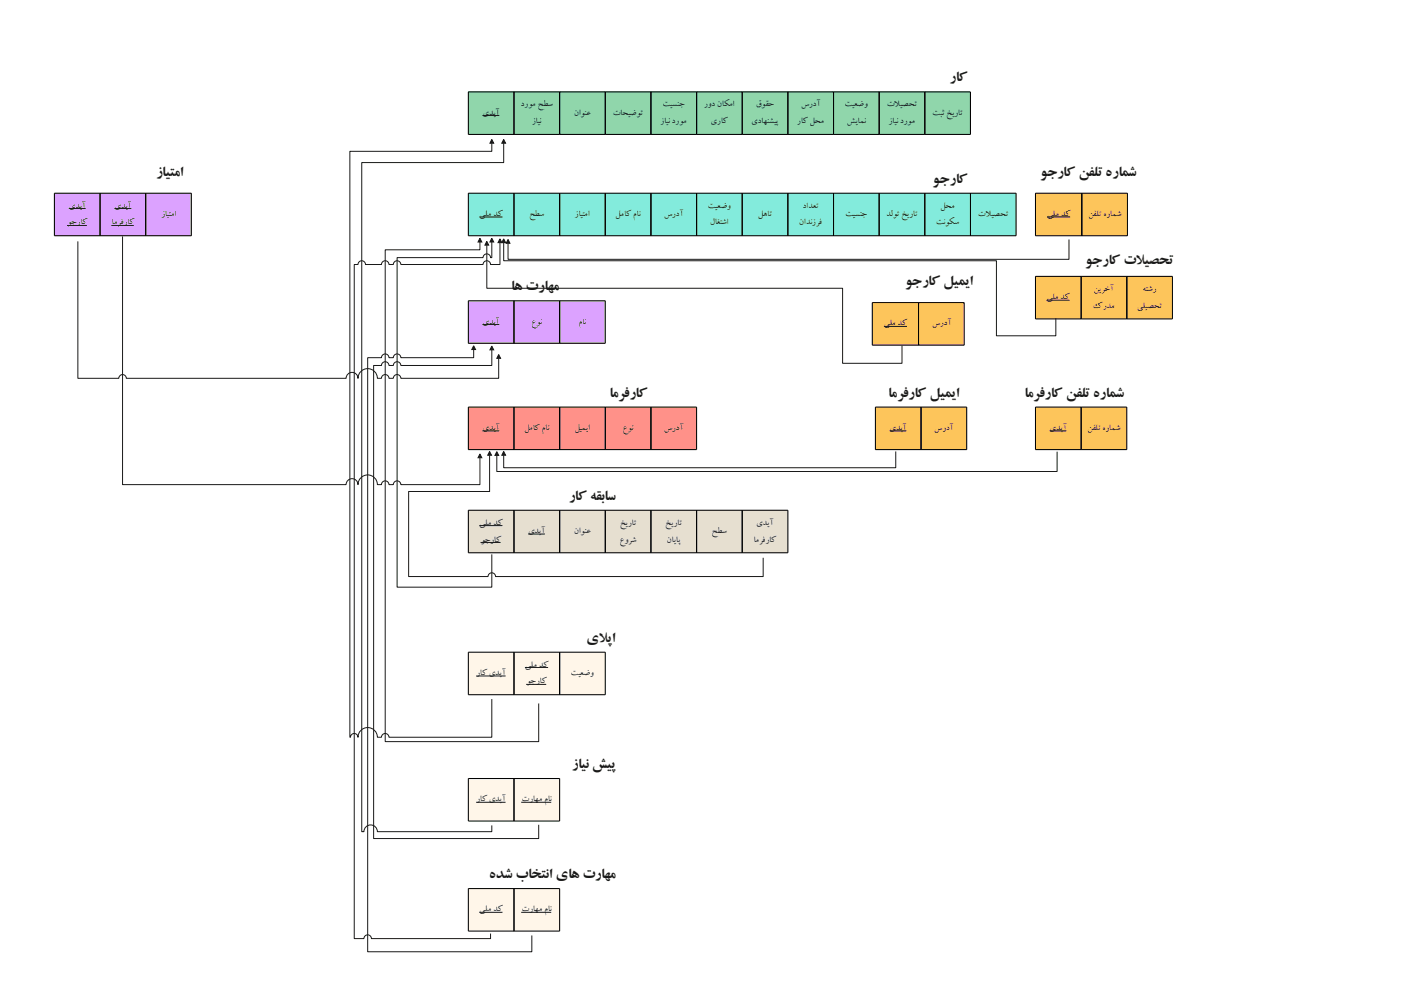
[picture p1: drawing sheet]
<svg xmlns="http://www.w3.org/2000/svg" width="594mm" height="420mm" viewBox="0 0 594 420" stroke-linecap="round" stroke-linejoin="round" font-family="sans-serif">
<g fill="#83ebdc">
<path d="M198 81.8h19.4v17.9h-19.4z" fill-rule="evenodd"/>
<path d="M217.4 81.8h19.3v17.9h-19.3z" fill-rule="evenodd"/>
<path d="M236.7 81.8h19.3v17.9h-19.3z" fill-rule="evenodd"/>
<path d="M256 81.8h19.3v17.9h-19.3z" fill-rule="evenodd"/>
<path d="M275.3 81.8h19.3v17.9h-19.3z" fill-rule="evenodd"/>
<path d="M294.6 81.8h19.3v17.9h-19.3z" fill-rule="evenodd"/>
<path d="M313.9 81.8h19.3v17.9h-19.3z" fill-rule="evenodd"/>
<path d="M333.2 81.8h19.4v17.9h-19.4z" fill-rule="evenodd"/>
<path d="M352.6 81.8h19.3v17.9h-19.3z" fill-rule="evenodd"/>
<path d="M371.9 81.8h19.3v17.9h-19.3z" fill-rule="evenodd"/>
<path d="M391.2 81.8h19.3v17.9h-19.3z" fill-rule="evenodd"/>
<path d="M410.5 81.8h19.3v17.9h-19.3z" fill-rule="evenodd"/>
</g>
<path d="M202.8 91.8h9.8" fill="none" stroke="#191919" stroke-width=".42"/>
<path d="M198.2 81.8h231.7v17.9h-231.7zM217.5 81.8v17.9M236.8 81.8v17.9M256.1 81.8v17.9M275.4 81.8v17.9M294.7 81.8v17.9M314.1 81.8v17.9M333.4 81.8v17.9M352.7 81.8v17.9M372 81.8v17.9M391.3 81.8v17.9M410.6 81.8v17.9" fill="none" stroke="#000" stroke-width=".44"/>
<g fill="#dca2ff">
<path d="M198 127.3h19.4v18h-19.4z" fill-rule="evenodd"/>
<path d="M217.4 127.3h19.3v18h-19.3z" fill-rule="evenodd"/>
<path d="M236.7 127.3h19.3v18h-19.3z" fill-rule="evenodd"/>
</g>
<path d="M204.1 137.3h7.2" fill="none" stroke="#191919" stroke-width=".42"/>
<path d="M198.2 127.3h57.9v18h-57.9zM217.5 127.3v18M236.8 127.3v18" fill="none" stroke="#000" stroke-width=".44"/>
<g fill="#ff9189">
<path d="M198 172.3h19.4v17.9h-19.4z" fill-rule="evenodd"/>
<path d="M217.4 172.3h19.3v17.9h-19.3z" fill-rule="evenodd"/>
<path d="M236.7 172.3h19.3v17.9h-19.3z" fill-rule="evenodd"/>
<path d="M256 172.3h19.3v17.9h-19.3z" fill-rule="evenodd"/>
<path d="M275.3 172.3h19.3v17.9h-19.3z" fill-rule="evenodd"/>
</g>
<path d="M204.1 182.3h7.2" fill="none" stroke="#191919" stroke-width=".42"/>
<path d="M198.2 172.2h96.5v18h-96.5zM217.5 172.2v18M236.8 172.2v18M256.1 172.2v18M275.4 172.2v18" fill="none" stroke="#000" stroke-width=".44"/>
<g fill="#90d6ab">
<path d="M198 38.8h19.4v18h-19.4z" fill-rule="evenodd"/>
<path d="M217.4 38.8h19.3v18h-19.3z" fill-rule="evenodd"/>
<path d="M236.7 38.8h19.3v18h-19.3z" fill-rule="evenodd"/>
<path d="M256 38.8h19.3v18h-19.3z" fill-rule="evenodd"/>
<path d="M275.3 38.8h19.3v18h-19.3z" fill-rule="evenodd"/>
<path d="M294.6 38.8h19.3v18h-19.3z" fill-rule="evenodd"/>
<path d="M313.9 38.8h19.3v18h-19.3z" fill-rule="evenodd"/>
<path d="M333.2 38.8h19.4v18h-19.4z" fill-rule="evenodd"/>
<path d="M352.6 38.8h19.3v18h-19.3z" fill-rule="evenodd"/>
<path d="M371.9 38.8h19.3v18h-19.3z" fill-rule="evenodd"/>
<path d="M391.2 38.8h19.3v18h-19.3z" fill-rule="evenodd"/>
</g>
<path d="M204.1 48.9h7.2" fill="none" stroke="#191919" stroke-width=".42"/>
<path d="M198.2 38.9h212.4v18h-212.4zM217.5 38.9v18M236.8 38.9v18M256.1 38.9v18M275.4 38.9v18M294.7 38.9v18M314.1 38.9v18M333.4 38.9v18M352.7 38.9v18M372 38.9v18M391.3 38.9v18" fill="none" stroke="#000" stroke-width=".44"/>
<g fill="#e6dfd0">
<path d="M198 215.9h19.4v18h-19.4z" fill-rule="evenodd"/>
<path d="M217.4 215.9h19.3v18h-19.3z" fill-rule="evenodd"/>
<path d="M236.7 215.9h19.3v18h-19.3z" fill-rule="evenodd"/>
<path d="M256 215.9h19.3v18h-19.3z" fill-rule="evenodd"/>
<path d="M275.3 215.9h19.3v18h-19.3z" fill-rule="evenodd"/>
<path d="M294.6 215.9h19.3v18h-19.3z" fill-rule="evenodd"/>
<path d="M313.9 215.9h19.3v18h-19.3z" fill-rule="evenodd"/>
</g>
<path d="M208.1 102.4v6.6h-.5a1.59 1.59 0 0 0-1.6-1.6 1.59 1.59 0 0 0-1.6 1.6h-36.4v139.4h40.1v-13.8M202.8 222.4h9.8M203.3 229.5h8.5M223.4 226h7.2" fill="none" stroke="#191919" stroke-width=".42"/>
<path d="M198.2 215.9h135.2v18h-135.2zM217.5 215.9v18M236.8 215.9v18M256.1 215.9v18M275.4 215.9v18M294.7 215.9v18M314.1 215.9v18" fill="none" stroke="#000" stroke-width=".44"/>
<path d="M208.1 100.8l.8 1.6h-1.6z" fill="#191919"/>
<path d="M208.1 100.8l.8 1.6h-1.6zM207.2 192.6v15.4h-34.3v35.9h33.6a1.59 1.59 0 0 1 1.6-1.5 1.59 1.59 0 0 1 1.6 1.5h113.2v-7.9" fill="none" stroke="#191919" stroke-width=".42"/>
<path d="M207.2 191l.8 1.6h-1.6z" fill="#191919"/>
<path d="M207.2 191l.8 1.6h-1.6z" fill="none" stroke="#191919" stroke-width=".42"/>
<g fill="#fff6e9">
<path d="M198 276h19.4v18h-19.4z" fill-rule="evenodd"/>
<path d="M217.4 276h19.3v18h-19.3z" fill-rule="evenodd"/>
<path d="M236.7 276h19.3v18h-19.3z" fill-rule="evenodd"/>
</g>
<path d="M203.1 102.4v3.3h-40.1v208.1h64.9v-16.1M201.5 286h12.4M222.1 282.4h9.8M222.7 289.6h8.4" fill="none" stroke="#191919" stroke-width=".42"/>
<path d="M198.2 276h57.9v18h-57.9zM217.5 276v18M236.8 276v18" fill="none" stroke="#000" stroke-width=".44"/>
<path d="M203.1 100.8l.8 1.6h-1.6z" fill="#191919"/>
<path d="M208.1 60.6v3.4h-60.1v247.9h.3a1.59 1.59 0 0 1 1.6-1.5 1.59 1.59 0 0 1 1.6 1.5 4.1 4.1 0 0 1 4.1-4.1 4.1 4.1 0 0 1 4.1 4.1h1.7a1.59 1.59 0 0 1 1.6-1.5 1.59 1.59 0 0 1 1.6 1.5h43.5v-16.1M203.1 100.8l.8 1.6h-1.6z" fill="none" stroke="#191919" stroke-width=".42"/>
<path d="M208.1 59l.8 1.6h-1.6z" fill="#191919"/>
<path d="M208.1 59l.8 1.6h-1.6z" fill="none" stroke="#191919" stroke-width=".42"/>
<g fill="#fff6e9">
<path d="M198 329.4h19.4v18h-19.4z" fill-rule="evenodd"/>
<path d="M217.4 329.4h19.3v18h-19.3z" fill-rule="evenodd"/>
</g>
<path d="M213.1 60.6v8.2h-60v283.1h.9a2.85 2.85 0 0 1 2.8-2.9 2.85 2.85 0 0 1 2.9 2.9h48.4v-2.7M201.5 339.5h12.4M220.5 339.5h12.7" fill="none" stroke="#191919" stroke-width=".42"/>
<path d="M198.2 329.4h38.6v18h-38.6zM217.5 329.4v18" fill="none" stroke="#000" stroke-width=".44"/>
<path d="M213.1 59l.8 1.6h-1.6z" fill="#191919"/>
<path d="M213.1 59l.8 1.6h-1.6zM208.1 148v6.6h-38.5a1.59 1.59 0 0 0-1.6-1.5 1.59 1.59 0 0 0-1.6 1.5h-1.8a1.59 1.59 0 0 0-1.6-1.5 1.59 1.59 0 0 0-1.6 1.5h-3.3v200.2h69.8v-5.8" fill="none" stroke="#191919" stroke-width=".42"/>
<path d="M208.1 146.4l.8 1.6h-1.6z" fill="#191919"/>
<path d="M208.1 146.4l.8 1.6h-1.6z" fill="none" stroke="#191919" stroke-width=".42"/>
<g fill="#fff6e9">
<path d="M198 376h19.4v18h-19.4z" fill-rule="evenodd"/>
<path d="M217.4 376h19.3v18h-19.3z" fill-rule="evenodd"/>
</g>
<path d="M200.4 147.9v3.4h-30.8a1.59 1.59 0 0 0-1.6-1.5 1.59 1.59 0 0 0-1.6 1.5h-1.8a1.59 1.59 0 0 0-1.6-1.5 1.59 1.59 0 0 0-1.6 1.5h-5.8v251.4h69.4v-6.9M202.8 386h9.8M220.5 386h12.7" fill="none" stroke="#191919" stroke-width=".42"/>
<path d="M198.2 376h38.6v18h-38.6zM217.5 376v18" fill="none" stroke="#000" stroke-width=".44"/>
<path d="M200.4 146.3l.8 1.6h-1.6z" fill="#191919"/>
<path d="M211.5 102.7v9.2h-3.9a1.59 1.59 0 0 0-1.6-1.6 1.59 1.59 0 0 0-1.6 1.6h-34.8a1.59 1.59 0 0 0-1.6-1.6 1.59 1.59 0 0 0-1.6 1.6h-1.8a1.59 1.59 0 0 0-1.6-1.6 1.59 1.59 0 0 0-1.6 1.6h-6.7a1.59 1.59 0 0 0-1.6-1.6 1.59 1.59 0 0 0-1.6 1.6h-1.6v285.2h4.1a1.59 1.59 0 0 1 1.6-1.5 1.59 1.59 0 0 1 1.6 1.5h50.4v-2.1M200.4 146.3l.8 1.6h-1.6z" fill="none" stroke="#191919" stroke-width=".42"/>
<path d="M211.5 101.1l.8 1.6h-1.6z" fill="#191919"/>
<path d="M211.5 101.1l.8 1.6h-1.6z" fill="none" stroke="#191919" stroke-width=".42"/>
<g fill="#fdc55b">
<path d="M438 81.8h19.7v17.9h-19.7z" fill-rule="evenodd"/>
<path d="M457.7 81.8h19.3v17.9h-19.3z" fill-rule="evenodd"/>
</g>
<path d="M443.1 91.8h9.7" fill="none" stroke="#191919" stroke-width=".42"/>
<path d="M438.1 81.8h38.9v17.9h-38.9zM457.7 81.8v17.9" fill="none" stroke="#000" stroke-width=".44"/>
<g fill="#fdc55b">
<path d="M438 172.3h19.3v17.9h-19.3z" fill-rule="evenodd"/>
<path d="M457.3 172.3h19.4v17.9h-19.4z" fill-rule="evenodd"/>
</g>
<path d="M444.1 182.3h7.2M447.3 191.1v8.4h-237.1v-6.8" fill="none" stroke="#191919" stroke-width=".42"/>
<path d="M438.1 172.2h38.7v18h-38.7zM457.5 172.2v18" fill="none" stroke="#000" stroke-width=".44"/>
<path d="M210.2 191.1l.8 1.6h-1.6z" fill="#191919"/>
<path d="M210.2 191.1l.8 1.6h-1.6z" fill="none" stroke="#191919" stroke-width=".42"/>
<g fill="#fdc55b">
<path d="M438 116.9h19.3v18h-19.3z" fill-rule="evenodd"/>
<path d="M457.3 116.9h19.4v18h-19.4z" fill-rule="evenodd"/>
<path d="M476.7 116.9h19.3v18h-19.3z" fill-rule="evenodd"/>
</g>
<path d="M213.1 102.7v7.6h208.5v31.8h25.2v-7.4M442.8 127h9.8" fill="none" stroke="#191919" stroke-width=".42"/>
<path d="M438.1 116.9h58v18h-58zM457.5 116.9v18M476.8 116.9v18" fill="none" stroke="#000" stroke-width=".44"/>
<path d="M213.1 101.1l.8 1.6h-1.6z" fill="#191919"/>
<path d="M213.1 101.1l.8 1.6h-1.6z" fill="none" stroke="#191919" stroke-width=".42"/>
<g fill="#fdc55b">
<path d="M370.3 172.3h19.3v17.9h-19.3z" fill-rule="evenodd"/>
<path d="M389.6 172.3h19.3v17.9h-19.3z" fill-rule="evenodd"/>
</g>
<path d="M452.3 101.3v8.4h-237.3v-6.8M376.4 182.3h7.1" fill="none" stroke="#191919" stroke-width=".42"/>
<path d="M370.4 172.2h38.6v18h-38.6zM389.7 172.2v18" fill="none" stroke="#000" stroke-width=".44"/>
<path d="M215 101.3l.8 1.6h-1.6z" fill="#191919"/>
<path d="M215 101.3l.8 1.6h-1.6zM379 191v6.9h-165.9v-5.3" fill="none" stroke="#191919" stroke-width=".42"/>
<path d="M213.1 191l.8 1.6h-1.6z" fill="#191919"/>
<path d="M213.1 191l.8 1.6h-1.6z" fill="none" stroke="#191919" stroke-width=".42"/>
<g fill="#fdc55b">
<path d="M369 128.1h19.7v17.9h-19.7z" fill-rule="evenodd"/>
<path d="M388.7 128.1h19.3v17.9h-19.3z" fill-rule="evenodd"/>
</g>
<path d="M206 103.7v18.3h150.5v31.7h25.2v-7.4M374 138.1h9.8" fill="none" stroke="#191919" stroke-width=".42"/>
<path d="M369.1 128.1h38.9v17.9h-38.9zM388.7 128.1v17.9" fill="none" stroke="#000" stroke-width=".44"/>
<path d="M206 102.1l.8 1.6h-1.6z" fill="#191919"/>
<path d="M206 102.1l.8 1.6h-1.6z" fill="none" stroke="#191919" stroke-width=".42"/>
<g fill="#dca2ff">
<path d="M23 81.8h19.3v17.9h-19.3z" fill-rule="evenodd"/>
<path d="M42.3 81.8h19.4v17.9h-19.4z" fill-rule="evenodd"/>
<path d="M61.7 81.8h19.3v17.9h-19.3z" fill-rule="evenodd"/>
</g>
<path d="M28.3 95.4h8.5M29.1 88.2h7.2M47.1 95.4h9.5M48.4 88.2h7.2M51.9 100v105.1h94.6a2.51 2.51 0 0 1 2.5-2.6 2.51 2.51 0 0 1 2.5 2.6 4.1 4.1 0 0 1 4.1-4.1 4.1 4.1 0 0 1 4.1 4.1h1.7a1.59 1.59 0 0 1 1.6-1.6 1.59 1.59 0 0 1 1.6 1.6h1.8a1.59 1.59 0 0 1 1.6-1.6 1.59 1.59 0 0 1 1.6 1.6h33.5v-11.4" fill="none" stroke="#191919" stroke-width=".42"/>
<path d="M23 81.8h58v17.9h-58zM42.3 81.8v17.9M61.6 81.8v17.9" fill="none" stroke="#000" stroke-width=".44"/>
<path d="M203.1 192.1l.8 1.6h-1.6z" fill="#191919"/>
<path d="M32.9 102.1v58h17.4a1.59 1.59 0 0 1 1.6-1.6 1.59 1.59 0 0 1 1.5 1.6h93.1a2.51 2.51 0 0 1 2.5-2.5 2.51 2.51 0 0 1 2.5 2.5 4.1 4.1 0 0 1 4.1-4.1 4.1 4.1 0 0 1 4.1 4.1h1.7a1.59 1.59 0 0 1 1.6-1.6 1.59 1.59 0 0 1 1.6 1.6h1.8a1.59 1.59 0 0 1 1.6-1.6 1.59 1.59 0 0 1 1.6 1.6h41.4v-8.5M203.1 192.1l.8 1.6h-1.6z" fill="none" stroke="#191919" stroke-width=".42"/>
<path d="M211 150l.8 1.6h-1.6z" fill="#191919"/>
<path d="M211 150l.8 1.6h-1.6z" fill="none" stroke="#191919" stroke-width=".42"/>
<g font-size="6.3" fill="#191919">
<text x="401.8" y="34.4">راک</text>
<text x="66" y="74.3">زایتما</text>
<text x="394.6" y="77.3">وجراک</text>
<text x="440.1" y="74.3">وجراک نفلت هرامش</text>
<text x="459.2" y="111.8">وجراک تلیصحت</text>
<text x="480.6" y="111.8">ا</text>
<text x="216.3" y="122.8">اه تراهم</text>
<text x="383" y="120.6">وجراک لیمیا</text>
<text x="257.8" y="167.8">امرفراک</text>
<text x="375.8" y="167.8">امرفراک لیمیا</text>
<text x="433.5" y="167.8">امرفراک نفلت هرامش</text>
<text x="240.6" y="211.5">راک هقباس</text>
<text x="248.1" y="271.5">يلپا</text>
<text x="253.3" y="271.5">ا</text>
<text x="242" y="325">زاین شیپ</text>
<text x="206.8" y="371.5">هدش باختنا ياه تراهم</text>
</g>
<g font-size="4.2" fill="#191919">
<text x="220.3" y="44.9">دروم حطس</text>
<text x="280.3" y="44.9">تیسنج</text>
<text x="297.8" y="44.9">رود ناکما</text>
<text x="319.8" y="44.9">قوقح</text>
<text x="338.8" y="44.9">سردآ</text>
<text x="357.3" y="44.9">تیعضو</text>
<text x="375.2" y="44.9">تلیصحت</text>
<text x="378.4" y="44.9">ا</text>
<text x="204.1" y="48.5">يدیآ</text>
<text x="225" y="52">زاین</text>
<text x="242.8" y="48.5">ناونع</text>
<text x="259.3" y="48.5">تاحیضوت</text>
<text x="279.4" y="52">زایندروم</text>
<text x="300.7" y="52">يراک</text>
<text x="317.9" y="52">يداهنشیپ</text>
<text x="337.2" y="52">راکلحم</text>
<text x="358.1" y="52">شیامن</text>
<text x="376" y="52">زایندروم</text>
<text x="394.5" y="48.5">تبثخیرات</text>
<text x="29.1" y="87.8">يدیآ</text>
<text x="48.4" y="87.8">يدیآ</text>
<text x="299.4" y="87.8">تیعضو</text>
<text x="339.6" y="87.8">دادعت</text>
<text x="397.8" y="87.8">لحم</text>
<text x="28.4" y="95">وجراک</text>
<text x="47.2" y="95">امرفراک</text>
<text x="68.1" y="91.4">زایتما</text>
<text x="202.8" y="91.4">یلم دک</text>
<text x="223.8" y="91.4">حطس</text>
<text x="243.2" y="91.4">زایتما</text>
<text x="260.4" y="91.4">لماکمان</text>
<text x="280.9" y="91.4">سردآ</text>
<text x="300.3" y="95">لاغتشا</text>
<text x="320.7" y="91.4">لهات</text>
<text x="338" y="95">نادنزرف</text>
<text x="357.6" y="91.4">تیسنج</text>
<text x="374.9" y="91.4">دلوتخیرات</text>
<text x="396" y="95">تنوکس</text>
<text x="413.8" y="91.4">تلیصحت</text>
<text x="417" y="91.4">ا</text>
<text x="443.1" y="91.4">یلم دک</text>
<text x="460.4" y="91.4">نفلتهرامش</text>
<text x="462.8" y="123">نیرخآ</text>
<text x="483.4" y="123">هتشر</text>
<text x="442.8" y="126.6">یلم دک</text>
<text x="462.4" y="130.2">كردم</text>
<text x="481" y="130.2">یلیصحت</text>
<text x="204.1" y="136.9">يدیآ</text>
<text x="224.8" y="136.9">عون</text>
<text x="244.7" y="136.9">مان</text>
<text x="374" y="137.7">یلم دک</text>
<text x="394.2" y="137.7">سردآ</text>
<text x="204.1" y="181.9">يدیآ</text>
<text x="221.7" y="181.9">لماکمان</text>
<text x="243" y="181.9">لیمیا</text>
<text x="263.4" y="181.9">عون</text>
<text x="280.9" y="181.9">سردآ</text>
<text x="376.4" y="181.9">يدیآ</text>
<text x="395.2" y="181.9">سردآ</text>
<text x="444.1" y="181.9">يدیآ</text>
<text x="460" y="181.9">نفلتهرامش</text>
<text x="202.8" y="222">یلم دک</text>
<text x="262.2" y="222">خیرات</text>
<text x="281.5" y="222">خیرات</text>
<text x="320" y="222">يدیآ</text>
<text x="223.4" y="225.6">يدیآ</text>
<text x="242.8" y="225.6">ناونع</text>
<text x="301.1" y="225.6">حطس</text>
<text x="203.5" y="229.1">وجراک</text>
<text x="262.1" y="229.1">عورش</text>
<text x="282.1" y="229.1">نایاپ</text>
<text x="318.8" y="229.1">امرفراک</text>
<text x="201.5" y="285.6">راکيدیآ</text>
<text x="222.1" y="282">یلم دک</text>
<text x="241.4" y="285.6">تیعضو</text>
<text x="222.8" y="289.2">وجراک</text>
<text x="201.5" y="339.1">راکيدیآ</text>
<text x="220.7" y="339.1">تراهم مان</text>
<text x="202.8" y="385.6">یلم دک</text>
<text x="220.7" y="385.6">تراهم مان</text>
</g>
</svg>
